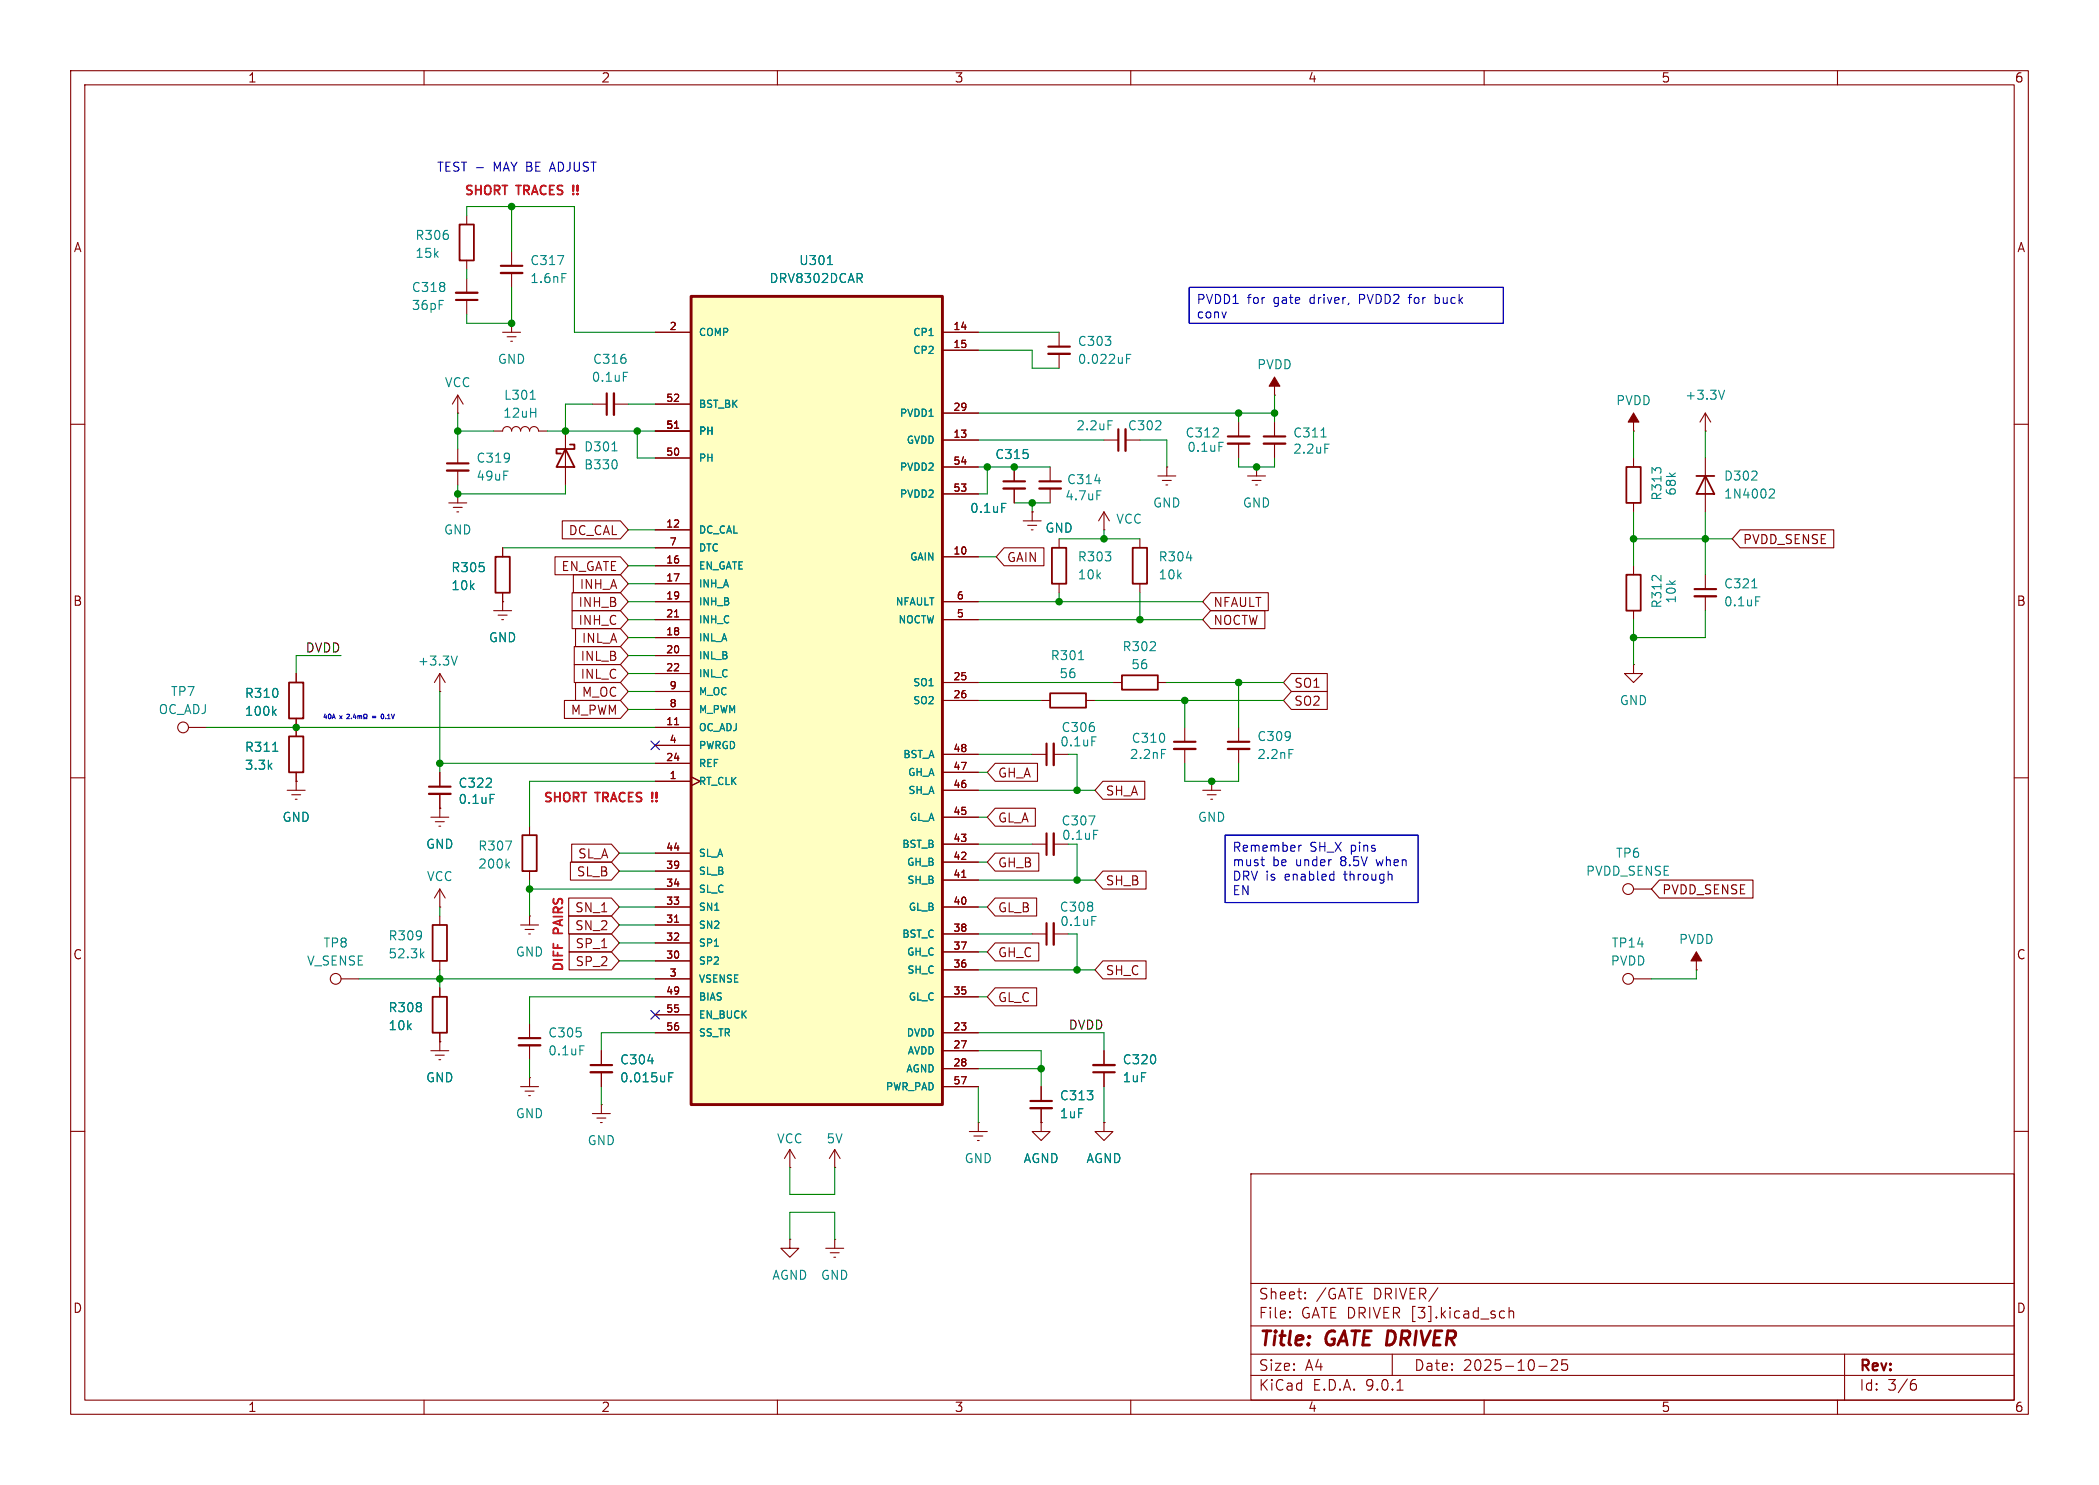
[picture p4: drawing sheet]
<svg xmlns="http://www.w3.org/2000/svg" width="297mm" height="210mm" viewBox="0 0 297 210" stroke-linecap="round" stroke-linejoin="round" font-family="sans-serif">
<g fill="none" stroke="#840000" stroke-width=".15">
<path d="M10 10h277v190h-277zM12 12h273v186h-273zM60 10v2M110 10v2M160 10v2M210 10v2M260 10v2M66 30.5v1.3M66 36.8v1.3M66 39.4v2M72.4 35.6v2M72.4 38.6v2"/>
<path d="M64.8 58.4h.1M64.8 55.9v2.5M64.8 55.9l-.8 1.3M64.8 55.9l.7 1.3M66 42.4v2.1M71.1 47h2.6M71.8 47.6h1.2M72.3 48.3h.2M72.4 45.7h.1M72.4 45.7v1.3M83.8 57.2h2.1M86.9 57.2h2"/>
<path d="M149.9 47v2M149.9 50v2.1M241.3 58.4l-.8 1.3M241.3 58.4l.8 1.3M241.3 58.4v2.6M10 60h2M63.5 71.1h2.5M64.1 71.8h1.3M64.6 72.4h.3M64.8 69.9h.1M64.8 69.9v1.2M69.8 61h1.3a.64 .64 0 0 1 .7-.7 .64 .64 0 0 1 .6 .7 .64 .64 0 0 1 .6-.7 .64 .64 0 0 1 .7 .7 .64 .64 0 0 1 .6-.7 .64 .64 0 0 1 .6 .7 .64 .64 0 0 1 .7-.7 .64 .64 0 0 1 .6 .7h1.3"/>
<path d="M71.1 77.5v1.2M148.6 66v2.1M148.6 69.1v2M156.2 62.2h2M159.3 62.2h2M161.3 76.2v1.3M163.8 67.3h2.6M164.5 67.9h1.2M165 68.6h.2M165.1 66h.1M165.1 66v1.3M231.1 64.8v1.2"/>
<path d="M231.1 71.1v1.3M241.3 61h.1M285 60h2M71.1 83.8v1.3M161.3 82.6v1.2M10 110h2M175.3 102.9v2M175.3 105.9v2.1M285 110h2M73.7 153.7h2.5M74.3 154.3h1.3M74.8 154.9h.3"/>
<path d="M74.9 152.4h.1M74.9 144.8v2M74.9 147.8v2.1M74.9 152.4v1.3M83.8 157.5h2.6M84.5 158.1h1.2M85 158.8h.2M85.1 156.2h.1M85.1 148.6v2M85.1 151.6v2.1M85.1 156.2v1.3M156.2 158.8v1.2h1.3l-1.3 1.3-1.3-1.3h1.3"/>
<path d="M156.2 158.8h.1M10 160h2M116.8 176.5h2.6M117.5 177.2h1.2M118 177.8h.2M118.1 175.3h.1M118.1 175.3v1.2M177 166h108v32h-108zM285 160h2M60 198v2M110 198v2M160 198v2"/>
<path d="M177 194.5h108M177 191.5h108M177 187.5h108M177 181.5h108M182.5 186.3h.1l-.1 .1M182.5 186.3v.1M182.5 185.5v.1M182.5 185.5h.1l-.1 .1M184.7 183.6v.1M184.7 183.6h-.1l.1 .1M184.7 182.8v.1M184.7 182.8h-.1l.1 .1"/>
<path d="M197 191.5v3M197.7 196.6h.8M210 198v2M212.5 185.4l.4 .1M212.9 186.3l-.4 .1M213.5 185.5a.37 .37 0 0 1 .7 .1v.8M213.5 184.9v1.5M217.7 193.2h1.2M219.5 192.4l.2-.1 .5 .1a.41 .41 0 0 1 .1 .5l-.8 .9h.9M221.7 192.3h-.7v.7l.2-.1h.5l.1 .3-.1 .5-.2 .1h-.3l-.2-.1M260 198v2M261 191.5v6.5"/>
<path d="M270.6 195.7h.4l.2 .3-.1 .5-.2 .1h-.3M271 195.1l-.4 .1"/>
</g>
<path d="M70.9 37.6h3M64.5 42.4h3.1M85.9 55.6v3.1M148.3 49h3.1M147.1 68.1h3M158.2 60.7v3.1M173.7 104.9h3.1M73.4 146.8h3.1M83.6 150.6h3" fill="none" stroke="#840000" stroke-width=".3"/>
<path d="M70.9 38.6h3M64.5 41.4h3.1M86.9 55.6v3.1M148.3 50h3.1M147.1 69.1h3M159.3 60.7v3.1M173.7 105.9h3.1M73.4 147.8h3.1M83.6 151.6h3" fill="none" stroke="#840000" stroke-width=".33"/>
<g fill="none" stroke="#008484" stroke-width=".15">
<path d="M78.9 36.1h.9l-.6 1.3M79.5 38.7h.6M75 56.5h.7M88.2 52.6h.6M156.8 59.5h.6M159.4 50.7h.4M159.4 50.1h.6M244 55.2l-.4 1.3M154.9 68h.8M155.2 69.4h.6M167.9 78.9h.8M182.4 106h.6"/>
<path d="M82.1 147.9h.6M91.7 150h.8M94.6 152.3h.5M94.6 151.7h.6"/>
</g>
<path d="M65 31.8h2.1v5h-2.1zM70.1 78.7h2v5.1h-2zM160.3 77.5h2v5.1h-2zM230.1 66h2.1v5.1h-2.1z" fill="none" stroke="#840000" stroke-width=".25"/>
<path d="M97.8 41.9h35.5v114.3h-35.5z" fill="#ffffc2"/>
<path d="M97.8 41.9h35.5v114.3h-35.5z" fill="none" stroke="#840000" stroke-width=".41"/>
<g fill="none" stroke="#840000" stroke-width=".15">
<path d="M92.7 47h5.1M92.7 57.2h5.1M133.3 47h5.1M133.3 58.4h5.1M133.3 49.5h5.1M175.3 59.7v2M180.3 55.9h.1M180.3 53.3v2.6M180.3 59.7v2M231.1 58.4v2.6M64.8 63.5v2M64.8 66.5v2.1"/>
<path d="M71.1 77.5v1.2M78.5 78.7h9.3l1.1 1.3-1.1 1.3h-9.3zM79.6 73.7h8.2l1.1 1.2-1.1 1.3h-8.2zM80 61v7.6M92.7 61h5.1M92.7 64.8h5.1M92.7 74.9h5.1M92.7 77.5h5.1M95.4 60.6h.6M133.3 78.7h5.1M133.3 62.2h5.1M133.3 66h5.1"/>
<path d="M133.3 69.9h5.1M142.1 77.5h5.6v2.5h-5.6l-1.1-1.3zM143.5 66v2.1M143.5 69.1v2M144.8 73.7h2.5M145.4 74.3h1.3M145.9 74.9h.3M146 72.4h.1M146 72.4v1.3M149.9 76.2v1.3M156.2 74.9h.1M156.2 72.4v2.5"/>
<path d="M156.2 72.4l-.8 1.3M156.2 72.4l.8 1.3M175.3 62.7v2.1M176.5 67.3h2.6M177.2 67.9h1.2M177.7 68.6h.2M177.8 66h.1M177.8 66v1.3M180.3 62.7v2.1M231.1 61h.1M241.3 64.8v7.6M41.9 95.3v1.2"/>
<path d="M62.2 97.8h.1M62.2 95.3l-.7 1.2M62.2 95.3l.8 1.2M62.2 95.3v2.5M69.8 86.4h2.6M70.5 87h1.3M71 87.6h.2M71.1 85.1h.1M71.1 83.8v2.6M79.9 99.1h7.9l1.1 1.2-1.1 1.3h-7.9zM81 83.8h6.8l1.1 1.3-1.1 1.3h-6.8zM81 86.4h6.8l1.1 1.2-1.1 1.3h-6.8z"/>
<path d="M81.1 81.3h6.7l1.1 1.3-1.1 1.2h-6.7zM81.3 91.4h6.5l1.1 1.3-1.1 1.3h-6.5zM81.3 94h6.5l1.1 1.3-1.1 1.2h-6.5zM81.4 88.9h6.4l1.1 1.3-1.1 1.2h-6.4zM81.4 96.5h6.4l1.1 1.3-1.1 1.3h-6.4zM92.7 80h5.1M92.7 82.6h5.1M92.7 85.1h5.1M92.7 87.6h5.1M92.7 90.2h5.1M92.7 92.7h5.1M92.7 95.3h5.1"/>
<path d="M92.7 97.8h5.1M95.4 87.2h.6M133.3 85.1h5.1M133.3 87.6h5.1M133.3 96.5h5.1M133.3 99.1h5.1M147.3 99.1h1.3M149.9 82.6v1.2M153.7 99.1h1.2M157.5 96.5h1.2M163.8 96.5h1.3M171.3 86.4h7.7v2.5h-7.7l-1.1-1.3z"/>
<path d="M171.3 83.8h8.2v2.6h-8.2l-1.1-1.3zM182.7 97.8h5.1v2.5h-5.1l-1.1-1.2zM182.7 95.2h5.1v2.6h-5.1l-1.1-1.3zM231.1 94v1.3h1.3l-1.3 1.2-1.2-1.2h1.2M231.1 94h.1M231.1 80v1.3M231.1 86.4v1.2M241.3 81.3v2M241.3 84.3v2.1M26.7 102.9h2.5M40.6 111.8h2.6M41.3 112.4h1.2"/>
<path d="M41.8 113h.2M41.9 110.5h.1M41.9 101.6v2.5M41.9 109.2v2.6M61 115.6h2.5M61.6 116.2h1.3M62.1 116.8h.3M62.2 114.3h.1M62.2 109.2v2.1M62.2 112.3v3.3M74.9 116.8v1.3M80.9 119.4h5.6l1.1 1.3-1.1 1.2h-5.6z"/>
<path d="M92.7 100.3h5.1M92.7 102.9h5.1M92.7 105.4h5.1M92.7 108h5.1M92.7 110.5h5.1M95.4 102.5h.6M97.8 109.9l1.3 .6-1.3 .6M133.3 109.2h5.1M133.3 115.6h5.1M133.3 106.7h5.1M133.3 111.8h5.1M133.3 119.4h5.1"/>
<path d="M140.8 107.9h6v2.6h-6l-1.1-1.3zM140.8 114.3h5.7v2.5h-5.7l-1.1-1.2zM146 106.7h2.1M146 119.4h2.1M149.1 106.7h2M149.1 119.4h2M156.1 110.5h5.9v2.5h-5.9l-1.2-1.2zM167.6 102.9v2M167.6 105.9v2.1M170.2 111.8h2.5M170.8 112.4h1.3M171.3 113h.3"/>
<path d="M171.4 110.5h.1M171.4 110.5v1.3M48.3 138.4h2.5M62.2 128.3h.1M62.2 125.7v2.6M62.2 129.5v1.3M62.2 135.9v1.3M62.2 139.7v1.3M62.2 125.7l-.7 1.3M62.2 125.7l.8 1.3M73.7 130.8h2.5M74.3 131.4h1.3"/>
<path d="M74.8 132.1h.3M74.9 129.5h.1M74.9 123.2v1.3M74.9 129.5v1.3M80.5 129.5h6l1.1 1.3-1.1 1.3h-6zM80.5 127h6l1.1 1.3-1.1 1.2h-6zM80.5 134.6h6l1.1 1.3-1.1 1.3h-6zM80.5 132.1h6l1.1 1.3-1.1 1.2h-6zM80.7 121.9h5.8l1.1 1.3-1.1 1.3h-5.8zM92.7 138.4h5.1M92.7 128.3h5.1M92.7 120.7h5.1"/>
<path d="M92.7 123.2h5.1M92.7 125.7h5.1M92.7 130.8h5.1M92.7 133.4h5.1M92.7 135.9h5.1M95.4 130.4h.6M133.3 121.9h5.1M133.3 128.3h5.1M133.3 134.6h5.1M133.3 124.5h5.1M133.3 132.1h5.1M133.3 137.2h5.1"/>
<path d="M136.1 124.1h.6M140.8 127h5.9v2.5h-5.9l-1.1-1.2zM140.8 133.3h6.2v2.6h-6.2l-1.1-1.3zM140.8 139.7h5.9v2.5h-5.9l-1.1-1.2zM140.8 120.6h6.2v2.6h-6.2l-1.1-1.3zM146 132.1h2.1M149.1 132.1h2M156.1 123.2h6.1v2.5h-6.1l-1.2-1.2zM156.1 135.9h6.1v2.5h-6.1l-1.2-1.2zM231.1 138.4h2.6M231.1 125.7h2.6M240 137.2h.1"/>
<path d="M240 134.6v2.6M61 148.6h2.5M61.6 149.2h1.3M62.1 149.9h.3M62.2 147.3h.1M62.2 146.1v2.5M85.1 148.6v2M85.1 151.6v2.1M92.7 141h5.1M92.7 143.5h5.1M92.7 146.1h5.1M133.3 141h5.1"/>
<path d="M133.3 146.1h5.1M133.3 148.6h5.1M133.3 151.1h5.1M133.3 153.7h5.1M138.4 158.8h.1M138.4 158.8v1.2M147.3 158.8v1.2h1.3l-1.3 1.3-1.3-1.3h1.3M147.3 158.8h.1M147.3 153.7v2M147.3 156.7v2.1M156.2 158.8h.1M156.2 148.6v2"/>
<path d="M156.2 151.6v2.1M111.8 165.1h.1M111.8 175.3v1.2h1.2l-1.2 1.3-1.3-1.3h1.3M111.8 175.3h.1M111.8 162.6l-.8 1.2M111.8 162.6l.7 1.2M111.8 162.6v2.5M118.1 165.1h.1M118.1 162.6l-.8 1.2M118.1 162.6l.8 1.2M118.1 162.6v2.5M137.2 160h2.5"/>
<path d="M137.8 160.7h1.3M138.3 161.3h.3"/>
<circle cx="25.9" cy="102.9" r=".76"/>
<circle cx="47.5" cy="138.4" r=".76"/>
<circle cx="230.4" cy="125.7" r=".76"/>
<circle cx="230.4" cy="138.4" r=".76"/>
</g>
<g fill="none" stroke="#008484" stroke-width=".15">
<path d="M117.1 37.4h.7M86.6 63.8h.7M87.2 65.2l.1 .3-.1 .7M141.7 71.2h.7M172.5 62.6h.6M186.9 61.8h.7M187.5 62.8h.6M250.5 69.2h.5l.1 .3-.1 .2-.7 .7h.8M64.7 92.8l-.4 1.3M152.6 93.3h.7M247.9 83.1h.7M248.4 84.4h.6"/>
<path d="M38.6 106.2h.7M38.7 100.7l.4 .5M39.1 100.3l-.5 .5M69.4 112.3h.6M71.5 118.9h.9l-.6 1.3M154.1 115.4h.8l-.5 1.3M154.5 104.2h.6M154.8 117.4h.6M164.4 106h.6M59.6 135l.4 .5M60 134.6l-.5 .5M71.7 122.3l.4 .5"/>
<path d="M72.1 121.9l-.5 .5M154.5 129.6h.6M91.7 150h.8M94.6 152.3h.5M94.6 151.7h.6"/>
</g>
<path d="M63.2 65.5h3.1M142 68.1h3M173.7 61.7h3.1M178.8 61.7h3.1M239.8 83.3h3M60.7 111.3h3.1M148.1 105.2v3M148.1 117.9v3M166.1 104.9h3.1M148.1 130.6v3M145.8 155.7h3M154.7 151.6h3" fill="none" stroke="#840000" stroke-width=".3"/>
<path d="M63.2 66.5h3.1M142 69.1h3M173.7 62.7h3.1M178.8 62.7h3.1M239.8 84.3h3M60.7 112.3h3.1M149.1 105.2v3M149.1 117.9v3M166.1 105.9h3.1M149.1 130.6v3M145.8 156.7h3M154.7 150.6h3" fill="none" stroke="#840000" stroke-width=".33"/>
<g fill="#840000" stroke="#840000" stroke-width=".15">
<path d="M180.3 53.3l.8 1.3h-1.5z"/>
<path d="M231.1 58.4l.8 1.3h-1.5z"/>
<path d="M240 134.6l.8 1.3h-1.5z"/>
</g>
<g fill="none" stroke="#840000" stroke-width=".25">
<path d="M80 63.5l1.3 2.5h-2.6zM80.6 62.9h.7v.6h-2.6v.6h.7M148.8 77.5h2.1v5.1h-2.1zM240 67.3h2.6M241.3 67.3l1.3 2.6h-2.6zM40.9 96.5h2v5.1h-2zM148.6 98h5.1v2.1h-5.1zM158.7 95.5h5.1v2h-5.1zM230.1 81.3h2.1v5.1h-2.1zM40.9 104.1h2v5.1h-2zM73.9 118.1h2v5.1h-2zM61.2 130.8h2v5.1h-2z"/>
<path d="M61.2 141h2v5.1h-2z"/>
</g>
<path d="M246.2 74.9h13.3v2.6h-13.3l-1.1-1.3zM234.8 124.5h13.2v2.5h-13.2l-1.1-1.3z" fill="none" stroke="#840000" stroke-width=".16"/>
<g fill="none" stroke="#008400" stroke-width=".15">
<path d="M66 30.5v-1.3h15.3v17.8h11.4M66 38.1v1.3M72.4 29.2v6.4M64.8 58.4v5.1M72.4 40.6v5.1h-6.4v-1.2M83.8 57.2h-3.8v3.8M88.9 57.2h3.8M138.4 47h11.5M138.4 49.5h7.6v2.6h3.9M138.4 58.4h41.9M175.3 58.4v1.3M180.3 55.9v3.8"/>
<path d="M64.8 68.6v1.3h15.2v-1.3M64.8 61h5M71.1 77.5h21.6M77.5 61h15.2M88.9 74.9h3.8M90.2 61v3.8h2.5M138.4 66h10.2M138.4 62.2h17.8M138.4 78.7h2.6M139.7 66v3.9h-1.3M143.5 71.1h5.1M146 71.1v1.3"/>
<path d="M149.9 76.2h11.4M156.2 74.9v1.3M161.3 62.2h3.8v3.8M175.3 64.8v1.2h5v-1.2M231.1 61v3.8M231.1 72.4v7.6M231.1 76.2h14M241.3 61v3.8M241.3 72.4v8.9M48.3 92.7h-6.4v2.6M62.2 97.8v11.4M88.9 90.2h3.8"/>
<path d="M88.9 87.6h3.8M88.9 92.7h3.8M88.9 97.8h3.8M88.9 80h3.8M88.9 85.1h3.8M88.9 82.6h3.8M88.9 95.3h3.8M138.4 87.6h31.8M138.4 99.1h8.9M138.4 96.5h19.1M138.4 85.1h31.8M149.9 83.8v1.3"/>
<path d="M154.9 99.1h26.7M161.3 83.8v3.8M165.1 96.5h16.5M167.6 99.1v3.8M175.3 96.5v6.4M231.1 87.6v6.4M241.3 86.4v3.8h-10.2M29.2 102.9h63.5M62.2 108h30.5M88.9 100.3h3.8M92.7 110.5h-17.8v6.3M138.4 106.7h7.6"/>
<path d="M138.4 111.8h16.5M138.4 119.4h7.6M138.4 115.6h1.3M138.4 109.2h1.3M151.1 106.7h1.3v5.1M152.4 119.4v5.1M167.6 108v2.5h7.7v-2.5M50.8 138.4h41.9M62.2 128.3v1.2M62.2 137.2v2.5M74.9 125.7h17.8M74.9 124.5v5"/>
<path d="M87.6 135.9h5.1M87.6 128.3h5.1M87.6 120.7h5.1M87.6 123.2h5.1M87.6 130.8h5.1M87.6 133.4h5.1M138.4 128.3h1.3M138.4 132.1h7.6M138.4 134.6h1.3M138.4 137.2h16.5M138.4 124.5h16.5M138.4 121.9h1.3"/>
<path d="M151.1 132.1h1.3v5.1M240 137.2v1.2h-6.3M74.9 149.9v2.5M85.1 153.7v2.5M92.7 141h-17.8v3.8M92.7 146.1h-7.6v2.5M138.4 141h1.3M138.4 146.1h17.8v2.5M138.4 148.6h8.9v5.1M138.4 153.7v5.1M138.4 151.1h8.9M156.2 153.7v5.1"/>
<path d="M111.8 165.1v3.8h6.3v-3.8M111.8 175.3v-3.8h6.3v3.8"/>
</g>
<path d="M92.1 104.8l1.2 1.2M93.3 104.8l-1.2 1.2M92.1 142.9l1.2 1.2M93.3 142.9l-1.2 1.2" fill="none" stroke="#000084" stroke-width=".15"/>
<g fill="none" stroke="#0000c2" stroke-width=".15">
<path d="M67.4 23.7h1M168.3 40.6h44.4v5.1h-44.4zM199.3 42.1h.4M199.5 41.7l-.1 1.2M203.1 41.6v1.3M203.1 42.9h.3M203.4 42.1h-.3M49.1 101.1l.2-.1 .2 .2-.4 .4h.4M49.7 101.6h.1M50.1 101l-.1 .4h.4M50.3 101.2v.4M50.6 101.2v.4"/>
<path d="M50.6 101.3l.2-.1 .1 .1M50.9 101.3l.2-.1 .1 .4M50.9 101.3v.3M51.5 101.6h.1v-.1a.27 .27 0 0 1-.1-.4 .27 .27 0 0 1 .3-.1l.1 .3-.1 .3h.1M52.7 101.3h.5M52.7 101.5h.5M53.9 101.2l.2-.2a.36 .36 0 0 1 0 .6M54.6 101.6h.1M173.4 118.1h27.3v9.5h-27.3zM183.8 119.5v.9M184.1 119.5l-.2 .1-.1 .2M178.4 121.6h.5"/>
<path d="M178.6 122.4h.3M188.6 123.6l.1 .1M188.7 123.2v1.3M188.7 124.4l-.1 .1"/>
</g>
<g fill="#008400" stroke="#008400" stroke-width=".15">
<circle cx="72.4" cy="29.2" r=".46"/>
<circle cx="72.4" cy="45.7" r=".46"/>
<circle cx="90.2" cy="61" r=".46"/>
<circle cx="80" cy="61" r=".46"/>
<circle cx="64.8" cy="61" r=".46"/>
<circle cx="64.8" cy="69.9" r=".46"/>
<circle cx="62.2" cy="108" r=".46"/>
<circle cx="41.9" cy="102.9" r=".46"/>
<circle cx="62.2" cy="138.4" r=".46"/>
<circle cx="74.9" cy="125.7" r=".46"/>
<circle cx="147.3" cy="151.1" r=".46"/>
<circle cx="241.3" cy="76.2" r=".46"/>
<circle cx="231.1" cy="90.2" r=".46"/>
<circle cx="171.4" cy="110.5" r=".46"/>
<circle cx="152.4" cy="124.5" r=".46"/>
<circle cx="152.4" cy="111.8" r=".46"/>
<circle cx="152.4" cy="137.2" r=".46"/>
<circle cx="175.3" cy="96.5" r=".46"/>
<circle cx="143.5" cy="66" r=".46"/>
<circle cx="139.7" cy="66" r=".46"/>
<circle cx="177.8" cy="66" r=".46"/>
<circle cx="175.3" cy="58.4" r=".46"/>
<circle cx="231.1" cy="76.2" r=".46"/>
<circle cx="180.3" cy="58.4" r=".46"/>
<circle cx="149.9" cy="85.1" r=".46"/>
<circle cx="167.6" cy="99.1" r=".46"/>
<circle cx="146" cy="71.1" r=".46"/>
<circle cx="161.3" cy="87.6" r=".46"/>
<circle cx="156.2" cy="76.2" r=".46"/>
</g>
<g font-size="2.8" fill="#840000">
<text x="178" y="190.9">Title:</text>
<text x="187.7" y="190.9">GATE DRIVER</text>
</g>
<g font-size="2.1" fill="#840000">
<text x="178" y="184">Sheet:</text>
<text x="186.2" y="184">/GATE</text>
<text x="194.4" y="184">DRIVER/</text>
<text x="178" y="186.7">File:</text>
<text x="184.1" y="186.7">GATE DRIVER [3].kicad_sch</text>
<text x="178" y="196.9">KiCad</text>
<text x="178" y="194.1">Size:</text>
<text x="184.7" y="194.1">A4</text>
<text x="185.7" y="196.9">E.D.A.</text>
<text x="193.3" y="196.9">9.0.1</text>
<text x="200" y="194.1">Date:</text>
<text x="207" y="194.1">2025-10-25</text>
<text x="263" y="194.3">Rev:</text>
<text x="263" y="196.9">Id:</text>
<text x="267.1" y="196.9">3/6</text>
</g>
<g font-size="1.8" fill="#840000">
<text x="35" y="11.9">1</text>
<text x="85" y="11.9">2</text>
<text x="135" y="11.9">3</text>
<text x="185" y="11.9">4</text>
<text x="235" y="11.9">5</text>
<text x="285" y="11.9">6</text>
<text x="10.3" y="35.9">A</text>
<text x="285.3" y="35.9">A</text>
<text x="80.4" y="75.9">DC_CAL</text>
<text x="246.5" y="77.2">PVDD_SENSE</text>
<text x="79.3" y="81">EN_GATE</text>
<text x="81.9" y="83.5">INH_A</text>
<text x="142.4" y="79.7">GAIN</text>
<text x="10.3" y="85.9">B</text>
<text x="81.8" y="86">INH_B</text>
<text x="81.8" y="88.6">INH_C</text>
<text x="171.6" y="88.6">NOCTW</text>
<text x="171.6" y="86">NFAULT</text>
<text x="285.3" y="85.9">B</text>
<text x="82.1" y="93.7">INL_B</text>
<text x="82.2" y="91.1">INL_A</text>
<text x="80.7" y="101.3">M_PWM</text>
<text x="82.1" y="96.2">INL_C</text>
<text x="82.2" y="98.7">M_OC</text>
<text x="183" y="100">SO2</text>
<text x="183" y="97.5">SO1</text>
<text x="141.1" y="110.2">GH_A</text>
<text x="156.4" y="112.7">SH_A</text>
<text x="141.1" y="116.5">GL_A</text>
<text x="81.5" y="124.1">SL_B</text>
<text x="81.7" y="121.6">SL_A</text>
<text x="141.1" y="122.9">GH_B</text>
<text x="156.4" y="125.4">SH_B</text>
<text x="81.3" y="131.8">SN_2</text>
<text x="81.3" y="129.2">SN_1</text>
<text x="141.1" y="129.2">GL_B</text>
<text x="235.1" y="126.7">PVDD_SENSE</text>
<text x="10.3" y="135.9">C</text>
<text x="81.3" y="136.8">SP_2</text>
<text x="81.3" y="134.3">SP_1</text>
<text x="141.1" y="135.6">GH_C</text>
<text x="285.3" y="135.9">C</text>
<text x="141.1" y="141.9">GL_C</text>
<text x="156.4" y="138.1">SH_C</text>
<text x="10.3" y="185.9">D</text>
<text x="285.3" y="185.9">D</text>
<text x="35" y="199.9">1</text>
<text x="85" y="199.9">2</text>
<text x="135" y="199.9">3</text>
<text x="185" y="199.9">4</text>
<text x="235" y="199.9">5</text>
<text x="285" y="199.9">6</text>
</g>
<g font-size="1.8" fill="#0000c2">
<text x="61.7" y="24.5">TEST -</text>
<text x="69.9" y="24.5">MAY BE ADJUST</text>
<text x="169.2" y="43.3">PVDD1</text>
<text x="169.2" y="45.4">conv</text>
<text x="176.5" y="43.3">for</text>
<text x="180.3" y="43.3">gate</text>
<text x="185.6" y="43.3">driver,</text>
<text x="192.8" y="43.3">PVDD2</text>
<text x="200.1" y="43.3">for</text>
<text x="203.9" y="43.3">buck</text>
<text x="174.3" y="120.8">Remember</text>
<text x="174.3" y="122.8">must</text>
<text x="174.3" y="124.9">DRV is</text>
<text x="180.1" y="122.8">be</text>
<text x="181.9" y="124.9">enabled</text>
<text x="183.5" y="122.8">under</text>
<text x="185.3" y="120.8">SH_X</text>
<text x="190" y="122.8">8.5V</text>
<text x="190.5" y="124.9">through</text>
<text x="191.2" y="120.8">pins</text>
<text x="195.3" y="122.8">when</text>
<text x="174.3" y="126.9">EN</text>
</g>
<g font-size="1.8" fill="#ff0019">
<text x="65.6" y="27.9">SHORT</text>
<text x="73.1" y="27.9">TRACES !!</text>
<text x="76.7" y="113.8">SHORT</text>
<text x="84.3" y="113.8">TRACES !!</text>
</g>
<g font-size="1.8" fill="#008484">
<text x="58.7" y="34.1">R306</text>
<text x="58.2" y="41.5">C318</text>
<text x="58.7" y="36.7">15k</text>
<text x="74.9" y="37.7">C317</text>
<text x="74.9" y="40.2">1.6nF</text>
<text x="108.8" y="40.2">DRV8302DCAR</text>
<text x="113" y="37.7">U301</text>
<text x="58.2" y="44">36pF</text>
<text x="70.4" y="51.7">GND</text>
<text x="83.8" y="51.7">C316</text>
<text x="152.4" y="49.1">C303</text>
<text x="152.4" y="51.7">0.022uF</text>
<text x="177.8" y="52.4">PVDD</text>
<text x="62.9" y="55">VCC</text>
<text x="71.1" y="59.3">12uH</text>
<text x="71.2" y="56.7">L301</text>
<text x="83.6" y="54.2">0.1uF</text>
<text x="228.6" y="57.5">PVDD</text>
<text x="238.4" y="56.7">+3.3V</text>
<text x="67.3" y="65.6">C319</text>
<text x="82.6" y="64">D301</text>
<text x="140.7" y="65.1">C315</text>
<text x="152.2" y="61.1">2.2uF</text>
<text x="159.5" y="61.1">C302</text>
<text x="167.6" y="62.1">C312</text>
<text x="167.9" y="64.1">0.1uF</text>
<text x="182.9" y="62.1">C311</text>
<text x="182.9" y="64.4">2.2uF</text>
<text x="67.3" y="68.2">49uF</text>
<text x="82.6" y="66.6">B330</text>
<text x="150.6" y="71">4.7uF</text>
<text x="150.9" y="68.7">C314</text>
<text x="163.1" y="72">GND</text>
<text x="175.8" y="72">GND</text>
<text x="235.3" y="70.9" transform="rotate(-90 235.3 70.9)">R313</text>
<text x="237.3" y="70.2" transform="rotate(-90 237.3 70.2)">68k</text>
<text x="243.8" y="68.2">D302</text>
<text x="243.8" y="70.7">1N4002</text>
<text x="62.7" y="75.8">GND</text>
<text x="137.2" y="72.7">0.1uF</text>
<text x="147.8" y="75.5">GND</text>
<text x="157.9" y="74.3">VCC</text>
<text x="63.8" y="81.1">R305</text>
<text x="63.8" y="83.7">10k</text>
<text x="152.4" y="79.6">R303</text>
<text x="152.4" y="82.1">10k</text>
<text x="163.8" y="79.6">R304</text>
<text x="163.8" y="82.1">10k</text>
<text x="243.8" y="83.4">C321</text>
<text x="235.3" y="86.1" transform="rotate(-90 235.3 86.1)">R312</text>
<text x="237.3" y="85.4" transform="rotate(-90 237.3 85.4)">10k</text>
<text x="243.8" y="86">0.1uF</text>
<text x="59" y="94.3">+3.3V</text>
<text x="69.1" y="91">GND</text>
<text x="148.6" y="93.6">R301</text>
<text x="158.7" y="92.3">R302</text>
<text x="160" y="94.8">56</text>
<text x="22.4" y="101.2">OC_ADJ</text>
<text x="24.1" y="98.7">TP7</text>
<text x="34.6" y="98.9">R310</text>
<text x="34.6" y="101.4">100k</text>
<text x="149.8" y="96.1">56</text>
<text x="229.1" y="99.9">GND</text>
<text x="34.6" y="106.5">R311</text>
<text x="149.9" y="105.8">0.1uF</text>
<text x="150.1" y="103.7">C306</text>
<text x="159.8" y="107.5">2.2nF</text>
<text x="160" y="105.3">C310</text>
<text x="177.8" y="105">C309</text>
<text x="177.8" y="107.5">2.2nF</text>
<text x="34.6" y="109.1">3.3k</text>
<text x="64.8" y="111.6">C322</text>
<text x="64.8" y="113.9">0.1uF</text>
<text x="39.9" y="116.4">GND</text>
<text x="150.1" y="116.9">C307</text>
<text x="169.4" y="116.4">GND</text>
<text x="60.2" y="120.2">GND</text>
<text x="60.3" y="124.8">VCC</text>
<text x="67.6" y="120.5">R307</text>
<text x="67.6" y="123">200k</text>
<text x="224.3" y="124.1">PVDD_SENSE</text>
<text x="228.6" y="121.5">TP6</text>
<text x="149.8" y="129.1">C308</text>
<text x="149.9" y="131.2">0.1uF</text>
<text x="43.3" y="136.8">V_SENSE</text>
<text x="45.7" y="134.2">TP8</text>
<text x="54.9" y="133.2">R309</text>
<text x="54.9" y="135.7">52.3k</text>
<text x="72.9" y="135.5">GND</text>
<text x="227.8" y="136.8">PVDD</text>
<text x="227.9" y="134.2">TP14</text>
<text x="237.5" y="133.7">PVDD</text>
<text x="54.9" y="143.4">R308</text>
<text x="54.9" y="145.9">10k</text>
<text x="77.5" y="146.9">C305</text>
<text x="77.5" y="149.5">0.1uF</text>
<text x="60.2" y="153.3">GND</text>
<text x="87.6" y="150.7">C304</text>
<text x="87.6" y="153.3">0.015uF</text>
<text x="149.9" y="155.8">C313</text>
<text x="158.8" y="150.7">C320</text>
<text x="158.8" y="153.3">1uF</text>
<text x="72.9" y="158.3">GND</text>
<text x="109.8" y="161.9">VCC</text>
<text x="116.9" y="161.9">5V</text>
<text x="149.9" y="158.3">1uF</text>
<text x="83.1" y="162.2">GND</text>
<text x="136.4" y="164.7">GND</text>
<text x="144.7" y="164.7">AGND</text>
<text x="153.6" y="164.7">AGND</text>
<text x="109.2" y="181.2">AGND</text>
<text x="116.1" y="181.2">GND</text>
</g>
<g font-size="1.8">
<text x="43.2" y="92.4">DVDD</text>
<text x="151.1" y="145.7">DVDD</text>
</g>
<text font-size="1.8" fill="#008400" x="150.2" y="119">0.1uF</text>
<g font-size="1.8" fill="#ff0200">
<text x="80" y="137.6" transform="rotate(-90 80 137.6)">DIFF</text>
<text x="80" y="132" transform="rotate(-90 80 132)">PAIRS</text>
</g>
<g font-size="1.4" fill="#840000">
<text x="94.6" y="46.7">2</text>
<text x="134.8" y="46.7">14</text>
<text x="134.8" y="49.3">15</text>
<text x="94.2" y="56.9">52</text>
<text x="134.8" y="58.2">29</text>
<text x="94.2" y="60.7">51</text>
<text x="94.2" y="64.5">50</text>
<text x="134.8" y="62">13</text>
<text x="134.8" y="65.8">54</text>
<text x="134.8" y="69.6">53</text>
<text x="94.2" y="74.7">12</text>
<text x="94.6" y="77.2">7</text>
<text x="94.2" y="79.8">16</text>
<text x="94.2" y="82.3">17</text>
<text x="134.8" y="78.5">10</text>
<text x="94.2" y="84.8">19</text>
<text x="94.2" y="87.4">21</text>
<text x="94.2" y="89.9">18</text>
<text x="135.3" y="84.8">6</text>
<text x="135.3" y="87.4">5</text>
<text x="94.2" y="92.5">20</text>
<text x="94.2" y="95">22</text>
<text x="94.6" y="97.5">9</text>
<text x="94.6" y="100.1">8</text>
<text x="134.8" y="96.3">25</text>
<text x="134.8" y="98.8">26</text>
<text x="94.2" y="102.6">11</text>
<text x="94.2" y="107.7">24</text>
<text x="94.6" y="105.2">4</text>
<text x="134.8" y="106.4">48</text>
<text x="94.6" y="110.2">1</text>
<text x="134.8" y="109">47</text>
<text x="134.8" y="111.5">46</text>
<text x="134.8" y="115.3">45</text>
<text x="134.8" y="119.1">43</text>
<text x="94.2" y="120.4">44</text>
<text x="94.2" y="122.9">39</text>
<text x="94.2" y="125.5">34</text>
<text x="134.8" y="121.7">42</text>
<text x="134.8" y="124.2">41</text>
<text x="94.2" y="128">33</text>
<text x="94.2" y="130.6">31</text>
<text x="134.8" y="128">40</text>
<text x="134.8" y="131.8">38</text>
<text x="94.2" y="133.1">32</text>
<text x="94.2" y="135.6">30</text>
<text x="134.8" y="134.4">37</text>
<text x="134.8" y="136.9">36</text>
<text x="94.2" y="140.7">49</text>
<text x="94.2" y="143.3">55</text>
<text x="94.6" y="138.2">3</text>
<text x="134.8" y="140.7">35</text>
<text x="94.2" y="145.8">56</text>
<text x="134.8" y="145.8">23</text>
<text x="134.8" y="148.3">27</text>
<text x="134.8" y="150.9">28</text>
<text x="134.8" y="153.4">57</text>
</g>
<g font-size="1.4" fill="#008484">
<text x="98.8" y="47.7">COMP</text>
<text x="129.1" y="47.7">CP1</text>
<text x="129.1" y="50.3">CP2</text>
<text x="98.8" y="57.9">BST_BK</text>
<text x="127.2" y="59.2">PVDD1</text>
<text x="98.8" y="61.7">PH</text>
<text x="98.8" y="65.5">PH</text>
<text x="128.2" y="63">GVDD</text>
<text x="127.2" y="66.8">PVDD2</text>
<text x="127.2" y="70.6">PVDD2</text>
<text x="98.8" y="75.7">DC_CAL</text>
<text x="98.8" y="78.2">DTC</text>
<text x="98.8" y="80.7">EN_GATE</text>
<text x="98.8" y="83.3">INH_A</text>
<text x="128.6" y="79.5">GAIN</text>
<text x="98.8" y="85.8">INH_B</text>
<text x="98.8" y="88.4">INH_C</text>
<text x="126.6" y="85.8">NFAULT</text>
<text x="127" y="88.4">NOCTW</text>
<text x="98.8" y="90.9">INL_A</text>
<text x="98.8" y="93.4">INL_B</text>
<text x="98.8" y="96">INL_C</text>
<text x="98.8" y="98.5">M_OC</text>
<text x="98.8" y="101.1">M_PWM</text>
<text x="129.1" y="97.3">SO1</text>
<text x="129.1" y="99.8">SO2</text>
<text x="98.8" y="103.6">OC_ADJ</text>
<text x="98.8" y="106.1">PWRGD</text>
<text x="127.7" y="107.4">BST_A</text>
<text x="98.8" y="108.7">REF</text>
<text x="98.8" y="111.2">RT_CLK</text>
<text x="128.4" y="110">GH_A</text>
<text x="128.4" y="112.5">SH_A</text>
<text x="128.6" y="116.3">GL_A</text>
<text x="98.8" y="121.4">SL_A</text>
<text x="98.8" y="123.9">SL_B</text>
<text x="127.5" y="120.1">BST_B</text>
<text x="128.2" y="122.7">GH_B</text>
<text x="128.3" y="125.2">SH_B</text>
<text x="98.8" y="126.5">SL_C</text>
<text x="98.8" y="129">SN1</text>
<text x="98.8" y="131.5">SN2</text>
<text x="128.5" y="129">GL_B</text>
<text x="98.8" y="134.1">SP1</text>
<text x="98.8" y="136.6">SP2</text>
<text x="127.5" y="132.8">BST_C</text>
<text x="128.2" y="135.4">GH_C</text>
<text x="128.3" y="137.9">SH_C</text>
<text x="98.8" y="139.2">VSENSE</text>
<text x="98.8" y="141.7">BIAS</text>
<text x="128.5" y="141.7">GL_C</text>
<text x="98.8" y="144.2">EN_BUCK</text>
<text x="98.8" y="146.8">SS_TR</text>
<text x="128.2" y="146.8">DVDD</text>
<text x="128.3" y="149.3">AVDD</text>
<text x="125.2" y="154.4">PWR_PAD</text>
<text x="128.1" y="151.9">AGND</text>
</g>
<g font-size=".9" fill="#0000c2">
<text x="45.6" y="101.9">40A</text>
<text x="48.1" y="101.9">x</text>
<text x="53.4" y="101.9">=</text>
<text x="55" y="101.9">0.1V</text>
</g>
</svg>
